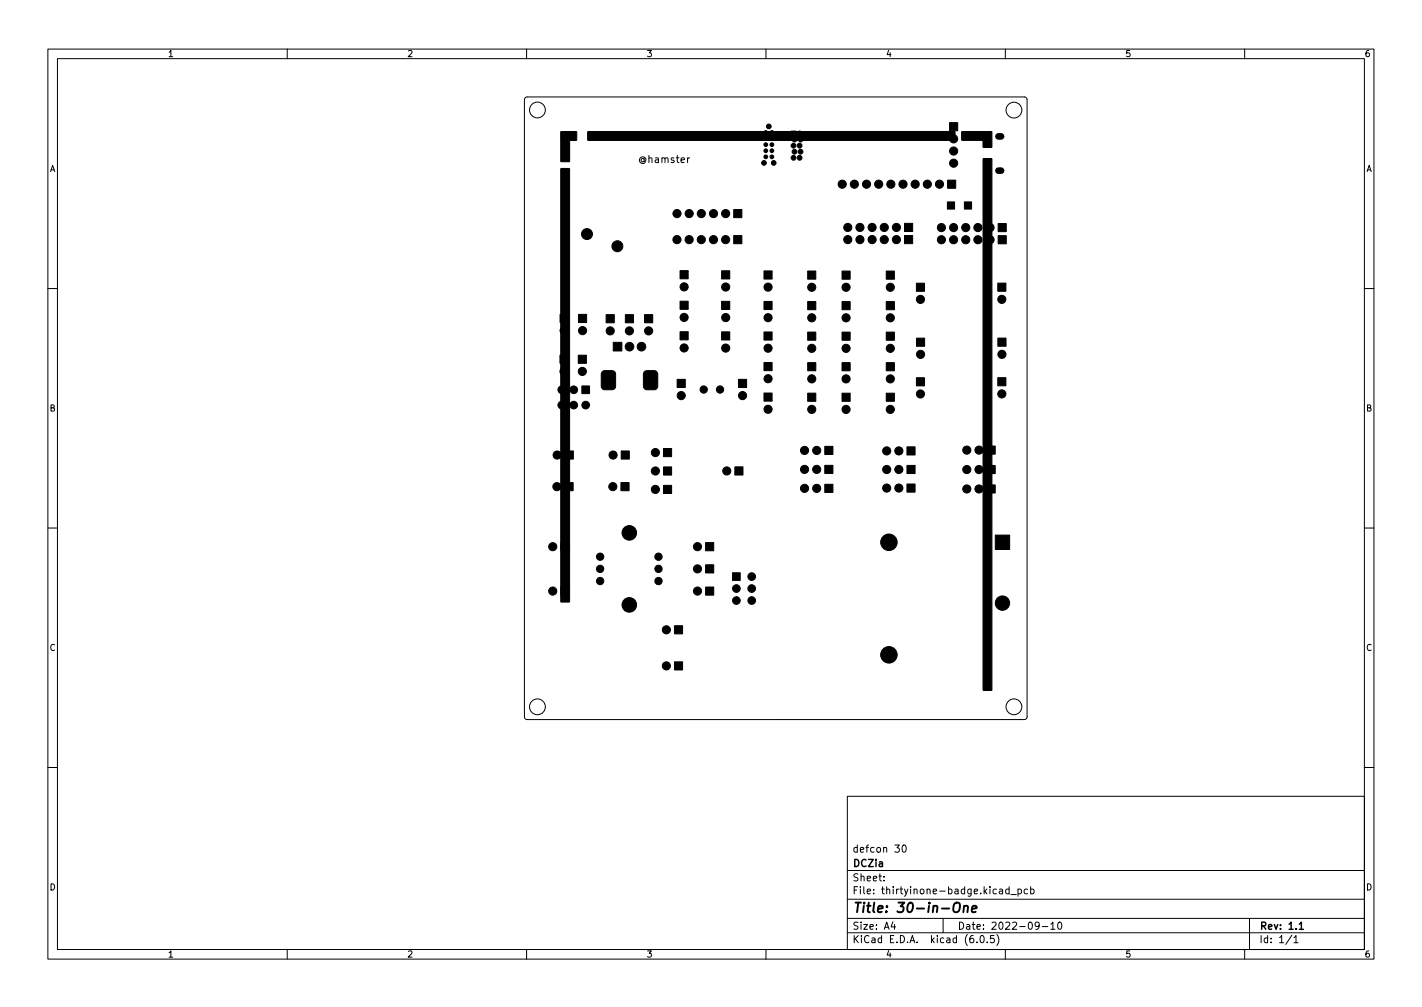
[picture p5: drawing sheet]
<svg xmlns="http://www.w3.org/2000/svg" width="297mm" height="210mm" viewBox="0 0 297 210" stroke-linecap="round" stroke-linejoin="round" font-family="sans-serif">
<g fill="none" stroke="#000" stroke-width=".21">
<path d="M10 10.2h277v190.1h-277zM12 12.2h273v186.1h-273zM60 10.2v2M110 10.2v2M160 10.2v2M210 10.2v2M260 10.2v2M109.7 20.4l.4-.2h103.9l.4 .2 .1 .4v128.9l-.2 .4-.3 .1h-103.9l-.4-.2-.2-.3v-128.9zM10 60.2h2M285 60.2h2M10 110.2h2M285 110.2h2"/>
<path d="M10 160.2h2M177 166.3h108v32h-108zM186.9 176.4h1l-.5 .6 .4 .1v.7l-.2 .1-.7-.1M188.6 176.6l.2-.2a.8 .8 0 0 1 .5 .8 .8 .8 0 0 1-.5 .7l-.2-.1-.2-.4zM285 160.2h2M60 198.3v2M110 198.3v2M160 198.3v2M177 194.8h108M177 191.8h108M177 187.8h108M177 181.8h108"/>
<path d="M184.6 183.8v.1M184.6 183v.1M186.5 192.5l-.4 1h1M186.9 193v1M197 191.8v3M204.1 196.7v.1M204.9 195.4l.2-.1a.8 .8 0 0 1 .5 .8 .8 .8 0 0 1-.5 .7 1 1 0 0 1-.2-1.4zM206.2 196.7v.1M207.6 195.3h-.7v.7l.2-.1 .5 .1 .1 .2-.1 .5-.2 .1-.5-.1M208.2 195.1a1.72 1.72 0 0 1 0 2.3M208.8 185.7h.6v.9M209.4 186l-.5 .1-.2 .2 .2 .3h.5"/>
<path d="M210 198.3v2M210.8 185.7l-.4-.1-.3 .3 .1 .7h.6M210.8 185.1v1.5M211.1 186.8h1.2M212.6 185.7l.5-.1 .3 .3-.2 .7h-.6M212.6 185.6v1.5M214.6 185.7l-.4-.1-.3 .3 .2 .7h.5M215.3 185.7l.4-.1 .3 .3-.1 .7h-.6M215.3 185.1v1.5M217.1 193.2l-.3 .3-.4-.1-.2-.2 .2-.6 .4-.1 .2 .2a.99 .99 0 0 1-.4 1.3h-.2M217.7 193.5h1.2M219.5 193l.4-.5v1.5"/>
<path d="M219.5 194h.9M221.1 192.6l.2-.1a.8 .8 0 0 1 .5 .8 .8 .8 0 0 1-.5 .7 1 1 0 0 1-.2-1.4zM260 198.3v2M261 191.8v6.5M269.9 195.3l-1.3 1.9M270.3 195.8l.4-.5v1.5M270.3 196.8h.8"/>
<circle cx="112.3" cy="23" r="1.65"/>
<circle cx="211.8" cy="23" r="1.65"/>
<circle cx="112.3" cy="147.6" r="1.65"/>
<circle cx="211.8" cy="147.6" r="1.65"/>
</g>
<path d="M271.4 193l.4-.5v1.5M271.4 194h.9" fill="none" stroke="#000" stroke-width=".3"/>
<path d="M199.3 188.7a.69 .69 0 0 1 1.2 0 1.47 1.47 0 0 1-.6 1.8l-.6-.1a1.5 1.5 0 0 1 0-1.7zM201.4 189.3l.3-.2 .4 .1v1.3M201.4 189.1l-.2 1.4M203 189.8l1-.2v-.4h-.8l-.2 1 .2 .3 .6-.1" fill="none" stroke="#000" stroke-width=".4"/>
<path d="M208.6 35.6h.5M208.6 28.5h.5" fill="none" stroke="#000" stroke-width="1.4"/>
<g fill="#000" stroke="#000" stroke-width=".21">
<path d="M117.2 27.5h3.2l.1 .1v1.7h-1.5v4.4l-.1 .1h-1.6l-.2-.1zM117.2 35.2h1.7l.1 .1v90.3l-.1 .1h-1.6l-.2-.1zM122.8 27.5l76.6-.1 .1 .2v1.6l-.1 .1h-76.5l-.1-.1zM165.3 27.4h1v1h-1zM197.9 37.6h1.7v1.7h-1.7zM198.4 25.6h1.7v1.7h-1.7zM200.9 27.5h6.2l.1 3.2-1.8 .1-.1-1.5h-4.4zM205.4 33.1h1.7l.1 .1v110.8l-.1 .2h-1.6l-.2-.2zM142.1 56.5h1.7v1.7h-1.7zM150.7 56.5h1.7v1.7h-1.7zM153.3 49.2h1.7v1.7h-1.7zM153.3 43.7h1.7v1.7h-1.7z"/>
<path d="M159.6 56.6h1.7v1.7h-1.7zM168.7 56.6h1.7v1.7h-1.7zM175.9 56.6h1.7v1.7h-1.7zM185.1 56.6h1.7v1.7h-1.7zM188.9 49.2h1.7v1.7h-1.7zM188.9 46.6h1.7v1.7h-1.7zM197.9 42.2h1.5v1.5h-1.5zM201.5 42.2h1.5v1.5h-1.5zM208.5 49.2h1.7v1.7h-1.7zM208.5 46.7h1.7v1.7h-1.7zM117 74.2h1.7v1.7h-1.7zM117 65.6h1.7v1.7h-1.7z"/>
<path d="M120.8 74.2h1.7v1.7h-1.7zM120.8 65.6h1.7v1.7h-1.7zM125.8 77.7l.4-.3h1.6l.6 .3 .2 .4v2.5l-.3 .6-.5 .2h-1.5l-.5-.3-.2-.5v-2.5zM126.6 65.7h1.7v1.7h-1.7zM128.1 71.5h1.8v1.8h-1.8zM130.6 65.7h1.7v1.7h-1.7zM134.6 77.7l.4-.3h1.6l.6 .3 .2 .4v2.5l-.3 .6-.5 .2h-1.5l-.5-.3-.2-.5v-2.5zM134.6 65.7h1.7v1.7h-1.7zM142.1 69.3h1.7v1.7h-1.7zM142.1 62.9h1.7v1.7h-1.7zM150.7 69.3h1.7v1.7h-1.7zM150.7 62.9h1.7v1.7h-1.7z"/>
<path d="M159.6 75.7h1.7v1.7h-1.7zM159.6 62.9h1.7v1.7h-1.7zM159.6 69.3h1.7v1.7h-1.7zM168.7 63h1.7v1.7h-1.7zM168.7 75.7h1.7v1.7h-1.7zM168.7 69.3h1.7v1.7h-1.7zM175.9 69.3h1.7v1.7h-1.7zM175.9 75.7h1.7v1.7h-1.7zM175.9 63h1.7v1.7h-1.7zM185.1 75.7h1.7v1.7h-1.7zM185.1 69.3h1.7v1.7h-1.7zM185.1 63h1.7v1.7h-1.7z"/>
<path d="M191.4 59.1h1.7v1.7h-1.7zM191.4 70.6h1.7v1.7h-1.7zM208.4 59.1h1.7v1.7h-1.7zM208.4 70.6h1.7v1.7h-1.7zM118.1 94.2h1.7v1.7h-1.7zM121.5 80.6h1.6v1.6h-1.6zM129.8 94.2h1.7v1.7h-1.7zM138.6 97.5h1.7v1.7h-1.7zM138.6 93.6h1.7v1.7h-1.7zM141.4 79.2h1.7v1.7h-1.7zM153.5 97.5h1.7v1.7h-1.7zM154.3 79.2h1.7v1.7h-1.7z"/>
<path d="M159.6 82.1h1.7v1.7h-1.7zM168.7 82.1h1.7v1.7h-1.7zM172.3 93.2h1.7v1.7h-1.7zM172.3 97.2h1.7v1.7h-1.7zM175.9 82.1h1.7v1.7h-1.7zM185.1 82.1h1.7v1.7h-1.7zM189.4 93.3h1.7v1.7h-1.7zM189.4 97.2h1.7v1.7h-1.7zM191.4 78.9h1.7v1.7h-1.7zM206.2 93.1h1.7v1.7h-1.7zM206.2 97.2h1.7v1.7h-1.7zM208.4 78.9h1.7v1.7h-1.7z"/>
<path d="M117.2 113.3h1.7v1.7h-1.7zM118 100.8h1.7v1.7h-1.7zM129.7 100.8h1.7v1.7h-1.7zM138.6 101.3h1.7v1.7h-1.7zM147.4 117.9h1.7v1.7h-1.7zM147.4 113.3h1.7v1.7h-1.7zM153 119.6h1.6v1.6h-1.6zM172.3 101.1h1.7v1.7h-1.7zM189.4 101.1h1.7v1.7h-1.7zM206.2 101.2h1.7v1.7h-1.7zM207.9 111.7h3v3h-3zM117.2 122.6h1.7v1.7h-1.7z"/>
<path d="M140.9 138.2h1.7v1.7h-1.7zM140.9 130.7h1.7v1.7h-1.7zM147.4 122.6h1.7v1.7h-1.7z"/>
<circle cx="159.6" cy="34" r=".49"/>
<circle cx="160" cy="32.7" r=".39"/>
<circle cx="160" cy="28.9" r=".39"/>
<circle cx="160" cy="31.5" r=".39"/>
<circle cx="160" cy="30.2" r=".39"/>
<circle cx="160" cy="27.7" r=".39"/>
<circle cx="160.6" cy="26.4" r=".49"/>
<circle cx="161.2" cy="28.9" r=".39"/>
<circle cx="161.2" cy="32.7" r=".39"/>
<circle cx="161.2" cy="31.5" r=".39"/>
<circle cx="161.2" cy="27.7" r=".39"/>
<circle cx="161.2" cy="30.2" r=".39"/>
<circle cx="161.6" cy="34" r=".49"/>
<circle cx="165.8" cy="32.9" r=".5"/>
<circle cx="165.8" cy="30.4" r=".5"/>
<circle cx="166" cy="31.7" r=".5"/>
<circle cx="166" cy="29.1" r=".5"/>
<circle cx="167" cy="30.4" r=".5"/>
<circle cx="167" cy="27.9" r=".5"/>
<circle cx="167" cy="32.9" r=".5"/>
<circle cx="167.2" cy="31.7" r=".5"/>
<circle cx="167.2" cy="29.1" r=".5"/>
<circle cx="175.9" cy="38.5" r=".85"/>
<circle cx="178.5" cy="38.5" r=".85"/>
<circle cx="181" cy="38.5" r=".85"/>
<circle cx="183.5" cy="38.5" r=".85"/>
<circle cx="186.1" cy="38.5" r=".85"/>
<circle cx="188.6" cy="38.5" r=".85"/>
<circle cx="191.2" cy="38.5" r=".85"/>
<circle cx="193.7" cy="38.5" r=".85"/>
<circle cx="196.2" cy="38.5" r=".85"/>
<circle cx="199.2" cy="29" r=".85"/>
<circle cx="199.2" cy="31.5" r=".85"/>
<circle cx="199.2" cy="34.1" r=".85"/>
<circle cx="122.6" cy="48.9" r="1.14"/>
<circle cx="129" cy="51.4" r="1.14"/>
<circle cx="141.4" cy="50" r=".85"/>
<circle cx="141.4" cy="44.6" r=".85"/>
<circle cx="142.9" cy="59.9" r=".85"/>
<circle cx="144" cy="50" r=".85"/>
<circle cx="144" cy="44.6" r=".85"/>
<circle cx="146.5" cy="50" r=".85"/>
<circle cx="146.5" cy="44.6" r=".85"/>
<circle cx="149" cy="50" r=".85"/>
<circle cx="149" cy="44.6" r=".85"/>
<circle cx="151.6" cy="50" r=".85"/>
<circle cx="151.6" cy="44.6" r=".85"/>
<circle cx="151.6" cy="59.9" r=".85"/>
<circle cx="160.4" cy="60" r=".85"/>
<circle cx="169.6" cy="60" r=".85"/>
<circle cx="176.7" cy="60" r=".85"/>
<circle cx="177.1" cy="47.5" r=".85"/>
<circle cx="177.1" cy="50" r=".85"/>
<circle cx="179.6" cy="50" r=".85"/>
<circle cx="179.6" cy="47.5" r=".85"/>
<circle cx="182.2" cy="47.5" r=".85"/>
<circle cx="182.2" cy="50" r=".85"/>
<circle cx="184.7" cy="47.5" r=".85"/>
<circle cx="184.7" cy="50" r=".85"/>
<circle cx="186" cy="60" r=".85"/>
<circle cx="187.3" cy="47.5" r=".85"/>
<circle cx="187.3" cy="50" r=".85"/>
<circle cx="196.7" cy="50.1" r=".85"/>
<circle cx="196.7" cy="47.5" r=".85"/>
<circle cx="199.2" cy="50.1" r=".85"/>
<circle cx="199.2" cy="47.5" r=".85"/>
<circle cx="201.7" cy="50.1" r=".85"/>
<circle cx="201.7" cy="47.5" r=".85"/>
<circle cx="204.3" cy="50.1" r=".85"/>
<circle cx="204.3" cy="47.5" r=".85"/>
<circle cx="206.8" cy="47.5" r=".85"/>
<circle cx="206.8" cy="50.1" r=".85"/>
<circle cx="117.8" cy="77.5" r=".85"/>
<circle cx="117.8" cy="69" r=".85"/>
<circle cx="121.6" cy="77.6" r=".85"/>
<circle cx="121.7" cy="69" r=".85"/>
<circle cx="127.5" cy="69.1" r=".85"/>
<circle cx="131.5" cy="69.1" r=".85"/>
<circle cx="131.5" cy="72.4" r=".9"/>
<circle cx="134" cy="72.4" r=".9"/>
<circle cx="135.5" cy="69.1" r=".85"/>
<circle cx="142.9" cy="72.7" r=".85"/>
<circle cx="142.9" cy="66.3" r=".85"/>
<circle cx="151.6" cy="66.3" r=".85"/>
<circle cx="151.6" cy="72.7" r=".85"/>
<circle cx="160.4" cy="72.7" r=".85"/>
<circle cx="160.4" cy="66.3" r=".85"/>
<circle cx="160.4" cy="79.1" r=".85"/>
<circle cx="169.6" cy="72.7" r=".85"/>
<circle cx="169.6" cy="66.4" r=".85"/>
<circle cx="169.6" cy="79.1" r=".85"/>
<circle cx="176.7" cy="66.4" r=".85"/>
<circle cx="176.7" cy="72.7" r=".85"/>
<circle cx="176.7" cy="79.1" r=".85"/>
<circle cx="186" cy="66.4" r=".85"/>
<circle cx="186" cy="72.7" r=".85"/>
<circle cx="186" cy="79.1" r=".85"/>
<circle cx="192.3" cy="62.5" r=".85"/>
<circle cx="192.3" cy="74" r=".85"/>
<circle cx="209.3" cy="62.5" r=".85"/>
<circle cx="209.3" cy="74" r=".85"/>
<circle cx="116.4" cy="95" r=".85"/>
<circle cx="117.3" cy="84.6" r=".8"/>
<circle cx="117.3" cy="81.4" r=".8"/>
<circle cx="119.8" cy="84.6" r=".8"/>
<circle cx="119.8" cy="81.4" r=".8"/>
<circle cx="122.3" cy="84.6" r=".8"/>
<circle cx="128.1" cy="95" r=".85"/>
<circle cx="136.9" cy="94.5" r=".85"/>
<circle cx="136.9" cy="98.3" r=".85"/>
<circle cx="142.3" cy="82.6" r=".85"/>
<circle cx="147" cy="81.3" r=".76"/>
<circle cx="150.4" cy="81.3" r=".76"/>
<circle cx="151.8" cy="98.3" r=".85"/>
<circle cx="155.1" cy="82.6" r=".85"/>
<circle cx="160.4" cy="85.5" r=".85"/>
<circle cx="168.1" cy="94" r=".85"/>
<circle cx="168.1" cy="98" r=".85"/>
<circle cx="169.6" cy="85.5" r=".85"/>
<circle cx="170.6" cy="94" r=".85"/>
<circle cx="170.6" cy="98" r=".85"/>
<circle cx="176.7" cy="85.5" r=".85"/>
<circle cx="185.2" cy="94.1" r=".85"/>
<circle cx="185.2" cy="98" r=".85"/>
<circle cx="186" cy="85.5" r=".85"/>
<circle cx="187.8" cy="94.1" r=".85"/>
<circle cx="187.8" cy="98" r=".85"/>
<circle cx="192.3" cy="82.3" r=".85"/>
<circle cx="202" cy="98" r=".85"/>
<circle cx="202" cy="94" r=".85"/>
<circle cx="204.5" cy="98" r=".85"/>
<circle cx="204.5" cy="94" r=".85"/>
<circle cx="209.3" cy="82.2" r=".85"/>
<circle cx="115.5" cy="114.1" r=".85"/>
<circle cx="116.3" cy="101.6" r=".85"/>
<circle cx="125.4" cy="116.2" r=".76"/>
<circle cx="125.4" cy="118.8" r=".76"/>
<circle cx="128" cy="101.6" r=".85"/>
<circle cx="131.5" cy="111.3" r="1.52"/>
<circle cx="136.9" cy="102.2" r=".85"/>
<circle cx="137.6" cy="118.8" r=".76"/>
<circle cx="137.6" cy="116.2" r=".76"/>
<circle cx="145.7" cy="118.8" r=".85"/>
<circle cx="145.7" cy="114.1" r=".85"/>
<circle cx="168.1" cy="102" r=".85"/>
<circle cx="170.6" cy="102" r=".85"/>
<circle cx="185.2" cy="101.9" r=".85"/>
<circle cx="185.7" cy="113.2" r="1.72"/>
<circle cx="187.8" cy="101.9" r=".85"/>
<circle cx="202" cy="102.1" r=".85"/>
<circle cx="204.5" cy="102.1" r=".85"/>
<circle cx="115.5" cy="123.4" r=".85"/>
<circle cx="125.4" cy="121.3" r=".76"/>
<circle cx="131.5" cy="126.3" r="1.52"/>
<circle cx="137.6" cy="121.3" r=".76"/>
<circle cx="139.2" cy="139" r=".85"/>
<circle cx="139.2" cy="131.5" r=".85"/>
<circle cx="145.7" cy="123.4" r=".85"/>
<circle cx="153.8" cy="125.4" r=".8"/>
<circle cx="153.8" cy="122.9" r=".8"/>
<circle cx="157" cy="120.4" r=".8"/>
<circle cx="157" cy="125.4" r=".8"/>
<circle cx="157" cy="122.9" r=".8"/>
<circle cx="185.7" cy="136.7" r="1.72"/>
<circle cx="209.4" cy="125.9" r="1.5"/>
</g>
<text font-size="2.8" x="178" y="190.6">Title: 30-in-One</text>
<g font-size="2.1">
<text x="133.7" y="34">@hamster</text>
<text x="178" y="178">defcon 30</text>
<text x="178" y="184">Sheet:</text>
<text x="178" y="181">DCZia</text>
<text x="178" y="186.7">File: thirtyinone-badge.kicad_pcb</text>
<text x="178" y="196.9">KiCad E.D.A. kicad (6.0.5)</text>
<text x="178" y="194.1">Size: A4</text>
<text x="200" y="194.1">Date: 2022-09-10</text>
<text x="263" y="194.1">Rev: 1.1</text>
<text x="263" y="196.9">Id: 1/1</text>
</g>
<g font-size="1.8">
<text x="35" y="11.9">1</text>
<text x="85" y="11.9">2</text>
<text x="135" y="11.9">3</text>
<text x="185" y="11.9">4</text>
<text x="235" y="11.9">5</text>
<text x="285" y="11.9">6</text>
<text x="10.3" y="35.9">A</text>
<text x="285.3" y="35.9">A</text>
<text x="10.3" y="85.9">B</text>
<text x="285.3" y="85.9">B</text>
<text x="10.3" y="135.9">C</text>
<text x="285.3" y="135.9">C</text>
<text x="10.3" y="185.9">D</text>
<text x="285.3" y="185.9">D</text>
<text x="35" y="199.9">1</text>
<text x="85" y="199.9">2</text>
<text x="135" y="199.9">3</text>
<text x="185" y="199.9">4</text>
<text x="235" y="199.9">5</text>
<text x="285" y="199.9">6</text>
</g>
</svg>
